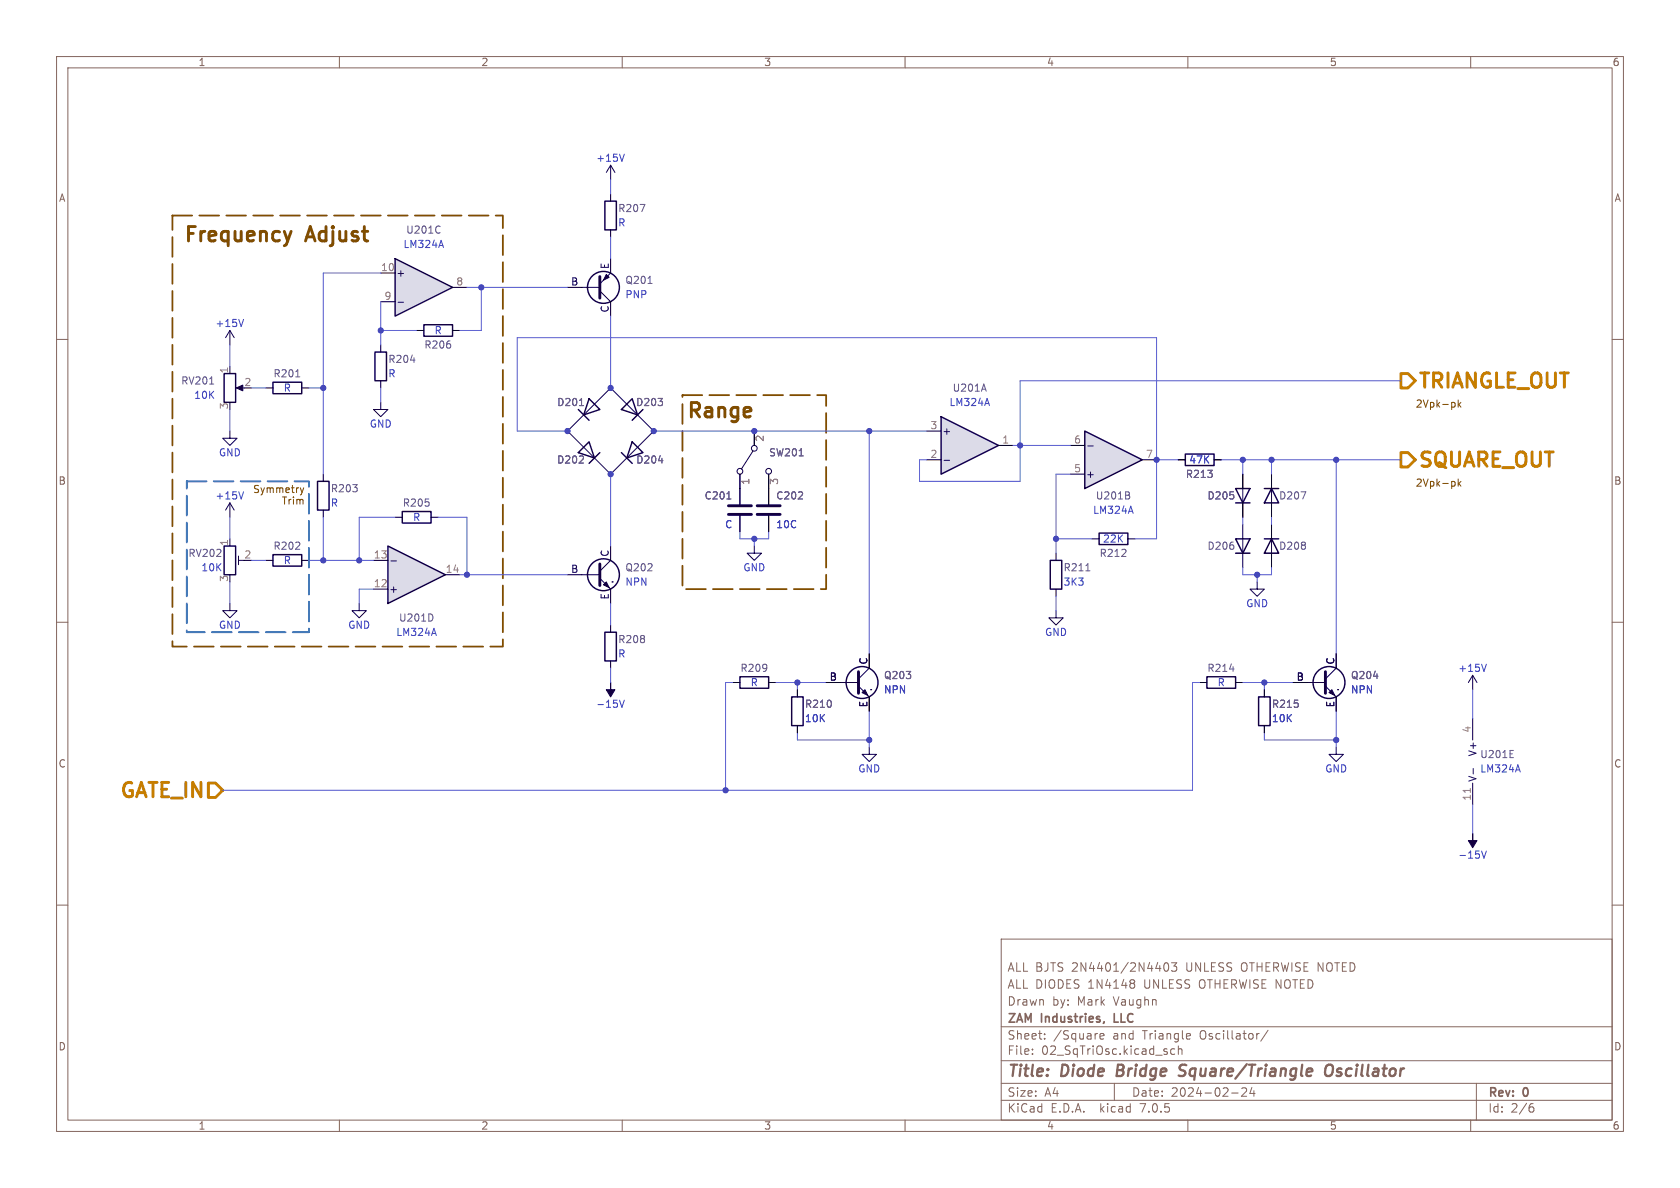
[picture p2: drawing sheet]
<svg xmlns="http://www.w3.org/2000/svg" width="297mm" height="210mm" viewBox="0 0 297 210" stroke-linecap="round" stroke-linejoin="round" font-family="sans-serif">
<g fill="none" stroke="#83655e" stroke-width=".18">
<path d="M10 10h277v190h-277zM12 12h273v186h-273zM60 10v2M110 10v2M160 10v2M210 10v2M260 10v2M10 60h2M285 60h2M10 110h2M285 110h2M10 160h2"/>
<path d="M285 160h2M177 166h108v32h-108zM200 173.2h.3l.3 .3-.3 .3M200 173.8h.3M200.3 173.8l.2 .2 .1 .4-.1 .2-.5 .1M205.9 170.3l.2-.1a.81 .81 0 0 1 .6 .6 .81 .81 0 0 1-.3 .8l-.2 .1a.81 .81 0 0 1-.3-1.4zM207.1 170.2h.9l-.5 .6 .5 .1v.7l-.3 .1h-.4l-.2-.1M60 198v2M110 198v2M160 198v2M177 194.5h108M177 191.5h108"/>
<path d="M177 187.5h108M177 181.5h108M182.5 186.3v.1M182.5 185.5v.1M184.7 183.6v.1M184.7 182.8v.1M194.5 183.2l.7-.1-.1-.3-.4-.1-.2 .2v.7h.6M197 191.5v3M207.7 185.5l-.5-.1-.2 .3v.4l.1 .2h.6M208.3 185.5l.2-.1 .4 .1 .1 .9M208.3 184.9v1.5M210 182.7l.4 .1 .1 .3-.8 .1"/>
<path d="M210 198v2M210.4 183.6l-.4 .1M217.7 193.2h1.2M219.6 192.4h-.1M220.2 192.4l.2 .2-.1 .3-.8 .9h.9M221.3 192.2l-.3 1.1h.9M221.7 192.8v1M222.2 182.7v1M222.6 182.7l-.3 .1-.1 .2M224.2 182.1l-1.3 2M260 198v2M261 191.5v6.5"/>
<path d="M270.5 195.7h.4l.3 .3-.2 .5h-.5M271 195.1l-.5 .1"/>
</g>
<path d="M208.4 190.1l.7 .1M208.8 188.3a.46 .46 0 0 0-.3 .5 .46 .46 0 0 0 .4 .4M231.4 188.9l.5 .1 .1 .4-1 .1M231.8 190.1l-.2 .1M235.3 188.2a.77 .77 0 0 0-1 .7l-.1 .6 .1 .4 .2 .2a.71 .71 0 0 0 .9-.2" fill="none" stroke="#83655e" stroke-width=".4"/>
<path d="M195.2 180.6l-.1 .2" fill="none" stroke="#83655e" stroke-width=".3"/>
<path d="M74.9 57.4h5.1v2h-5.1zM66.3 62.2h2v5.1h-2zM111.8 78.1l1.9 1.9-2.9 1zM109.9 80l1.9 1.9" fill="none" stroke="#130040" stroke-width=".25"/>
<path d="M73.7 58.4h1.2M80 58.4h1.3M67.3 61v1.2M67.3 67.3v1.3M115.6 76.2h.1M107.9 83.8h.1" fill="none" stroke="#010022" stroke-width=".18"/>
<path d="M67.3 71.1v1.3h1.3l-1.3 1.3-1.3-1.3h1.3M115.6 76.2l-7.7 7.6" fill="none" stroke="#130040" stroke-width=".18"/>
<path d="M69.8 45.7l10.2 5.1-10.2 5.1z" fill="#dcdbe8"/>
<path d="M69.8 45.7l10.2 5.1-10.2 5.1zM39.6 66h2.1v5.1h-2.1zM48.3 67.6h5v2h-5zM111.8 70.5l.9 2.8-2.8-.9zM113.7 72.4l-1.9 1.9M106.9 111.8h2.1v5h-2.1z" fill="none" stroke="#130040" stroke-width=".25"/>
<path d="M67.3 48.3h2.5M67.3 53.3h2.5M80 50.8h2.5M40.6 64.8v1.2M47 68.6h1.3M53.3 68.6h1.3M107.9 68.6h.1M115.6 76.2h.1M107.9 110.5v1.3M107.9 116.8v1.3" fill="none" stroke="#010022" stroke-width=".18"/>
<path d="M70.4 53.4h.9" fill="none" stroke="#15005e" stroke-width=".18"/>
<g fill="#130040" stroke="#130040" stroke-width=".18">
<path d="M107.9 120.7v1.2h.8l-.8 1.3-.7-1.3h.7z"/>
<path d="M41.8 68.6l1.1-.5v1z"/>
</g>
<path d="M43.1 56.5l-.5 1.2M109.5 123.8l.4 1.2 .5-1.2" fill="none" stroke="#353dd0" stroke-width=".18"/>
<path d="M40.6 58.4l-.7 1.3M40.6 58.4v2.6M40.6 58.4l.8 1.3M40.6 76.2v1.3h1.3l-1.3 1.2-1.2-1.2h1.2M42.2 68.6h1M107.9 68.6l7.7 7.6" fill="none" stroke="#130040" stroke-width=".18"/>
<path d="M37.1 67.9h.7M52.3 66.6h.7" fill="none" stroke="#655885" stroke-width=".18"/>
<path d="M166.4 73.7l10.1 5-10.1 5.1z" fill="#dcdbe8"/>
<path d="M166.4 73.7l10.1 5-10.1 5.1zM194.3 94.2h5.1v2.1h-5.1zM209.5 80.3h5.1v2h-5.1zM218.4 86.4h2.6l-1.3 2.5zM218.4 88.9h2.6" fill="none" stroke="#130040" stroke-width=".25"/>
<path d="M163.8 76.2h2.6M176.5 78.7h2.6M163.8 81.3h2.6M193 95.3h1.3M199.4 95.3h1.3M208.3 81.3h1.2M214.6 81.3h1.3M219.7 83.8v2.6M219.7 88.9v2.5" fill="none" stroke="#010022" stroke-width=".18"/>
<path d="M166.9 81.4h1" fill="none" stroke="#15005e" stroke-width=".18"/>
<path d="M219.7 86.4v2.5" fill="none" stroke="#130040" stroke-width=".18"/>
<path d="M191.8 76.2l10.1 5.1-10.1 5.1z" fill="#dcdbe8"/>
<path d="M191.8 76.2l10.1 5.1-10.1 5.1zM39.6 96.5h2.1v5.1h-2.1zM48.3 98h5v2.1h-5zM71.1 90.4h5.1v2.1h-5.1zM185.7 99.1h2v5h-2zM218.4 95.3h2.6l-1.3 2.5zM218.4 97.8h2.6M130.8 119.6h5.1v2.1h-5.1zM140 123.2h2v5.1h-2z" fill="none" stroke="#130040" stroke-width=".25"/>
<g fill="none" stroke="#010022" stroke-width=".18">
<path d="M189.2 78.7h2.6M40.6 95.3v1.2M47 99.1h1.3M53.3 99.1h1.3M69.8 91.4h1.3M76.2 91.4h1.3M186.7 97.8v1.3M189.2 83.8h2.6M201.9 81.3h2.6M219.7 92.7v2.6M219.7 97.8v2.5M186.7 104.1v1.3"/>
<path d="M129.5 120.7h1.3M135.9 120.7h1.3M141 121.9v1.3M141 128.3v1.2"/>
</g>
<path d="M192.3 78.8h1" fill="none" stroke="#15005e" stroke-width=".18"/>
<path d="M199.6 87.6l.1 .2-.1 .3M199.6 87.1v.3M192 100.9h.7" fill="none" stroke="#655885" stroke-width=".18"/>
<path d="M40.6 88.9l-.7 1.3M40.6 88.9v2.5M40.6 88.9l.8 1.3M42.2 98.3v1.5M42.2 99.1h1M219.7 95.3v2.5M40.6 106.7v1.3h1.3l-1.3 1.2-1.2-1.2h1.2M186.7 108v1.2h1.3l-1.3 1.3-1.3-1.3h1.3M153.7 132.1v1.3h1.2l-1.2 1.2-1.3-1.2h1.3" fill="none" stroke="#130040" stroke-width=".18"/>
<path d="M43.1 86.9l-.5 1.3" fill="none" stroke="#353dd0" stroke-width=".18"/>
<path d="M68.6 96.5l10.1 5.1-10.1 5.1z" fill="#dcdbe8"/>
<g fill="none" stroke="#130040" stroke-width=".25">
<path d="M106.9 35.6h2.1v5h-2.1zM102.2 72.4l1.9 1.9M104.1 70.5l1.9 1.9-2.8 .9zM56.1 85.1h2.1v5.1h-2.1zM68.6 96.5l10.1 5.1-10.1 5.1zM102.2 80l1.9-1.9 1 2.9zM106 80l-1.9 1.9M223.5 95.3h2.6M223.5 86.4h2.6M224.8 95.3l1.3 2.5h-2.6zM224.8 86.4l1.3 2.5h-2.6zM213.4 119.6h5v2.1h-5z"/>
<path d="M222.5 123.2h2v5.1h-2z"/>
<circle cx="106.7" cy="50.8" r="2.82"/>
<circle cx="106.7" cy="101.6" r="2.82"/>
<circle cx="152.4" cy="120.6" r="2.82"/>
<circle cx="234.9" cy="120.6" r="2.82"/>
</g>
<g fill="none" stroke="#010022" stroke-width=".18">
<path d="M107.9 34.3v1.3M100.3 50.8h2.6M107.9 40.6v1.3M107.9 45.7v2.6M107.9 53.3v2.6M100.3 76.2h.1M107.9 68.6h.1M115.6 76.2h.1M133.3 76.2v2.5M57.1 83.8v1.3M57.1 90.2v1.2M66 99.1h2.6"/>
<path d="M107.9 83.8h.1M107.9 96.5v2.6M130.8 83.8v5.4M130.8 91.2v2.8M135.9 83.8v5.4M135.9 91.2v2.8M208.3 81.3h1.2M214.6 81.3h1.3M219.7 83.8v2.6M219.7 88.9v2.5M224.8 83.8v2.6M224.8 88.9v2.5"/>
<path d="M224.8 92.7v2.6M224.8 97.8v2.5M66 104.1h2.6M78.7 101.6h2.6M100.3 101.6h2.6M107.9 104.1v2.6M153.7 115.6v2.5M236.2 115.6v2.5M141 121.9v1.3M141 128.3v1.2M146 120.7h2.6M153.7 123.2v2.5"/>
<path d="M212.1 120.7h1.3M218.4 120.7h1.3M223.5 121.9v1.3M223.5 128.3v1.2M228.6 120.7h2.5M236.2 123.2v2.5M260.3 127v3.8M260.3 138.4v3.8"/>
</g>
<path d="M69.1 99.2h1M260.4 135.8v1" fill="none" stroke="#15005e" stroke-width=".18"/>
<path d="M114.6 50.1h.7M102.4 71.7h.8M128.5 88.2h.7M141.3 80.6h.7M76.5 108.8v.7M267 133.9h.6M267 132.7h.6" fill="none" stroke="#655885" stroke-width=".18"/>
<g fill="none" stroke="#130040" stroke-width=".18">
<path d="M107.9 29.2l-.7 1.3M107.9 29.2v2.6M107.9 29.2l.8 1.3M102.9 50.8h3.1M106 51.4l1.9 1.9M107.9 48.3l-1.9 1.9M107.9 68.6l-7.6 7.6 7.6 7.6M133.1 79.8l-2 3.1M107.9 99.1l-1.9 1.9M133.3 96.5v1.3h1.3l-1.3 1.3-1.2-1.3h1.2M224.8 86.4v2.5M224.8 95.3v2.5"/>
<path d="M63.5 106.7v1.3h1.3l-1.3 1.2-1.3-1.2h1.3M102.9 101.6h3.1M106 102.2l1.9 1.9M108.2 102.9h.1M153.7 118.1l-1.9 1.9M222.2 102.9v1.2h1.3l-1.3 1.3-1.2-1.3h1.2M236.2 118.1l-1.9 1.9M260.3 119.4l-.7 1.3M260.3 119.4v2.5M260.3 119.4l.8 1.3M148.6 120.7h3.2M151.8 121.3l1.9 1.9"/>
<path d="M153.9 121.9h.1M231.1 120.7h3.2M234.3 121.3l1.9 1.9M236.2 132.1v1.3h1.3l-1.3 1.2-1.3-1.2h1.3M236.5 121.9h.1"/>
<circle cx="133.4" cy="79.2" r=".51"/>
<circle cx="130.8" cy="83.3" r=".51"/>
<circle cx="135.9" cy="83.3" r=".51"/>
</g>
<path d="M106 48.9v3.8M106 99.7v3.8M128.8 90.9h4M128.8 89.4h4M133.9 90.9h4M133.9 89.4h4M151.8 118.7v3.9M234.3 118.7v3.9" fill="none" stroke="#130040" stroke-width=".51"/>
<g fill="#130040" stroke="#130040" stroke-width=".18">
<path d="M106.7 103.4l.5-.5 .5 1z"/>
<path d="M260.3 147.3v1.3h.8l-.8 1.3-.7-1.3h.7z"/>
<path d="M234.9 122.4l.6-.5 .5 1z"/>
<path d="M107.2 48.5l.5 .5-1 .5z"/>
<path d="M152.4 122.4l.5-.5 .5 1z"/>
</g>
<path d="M110.4 27.2l-.5 1.3M262.8 117.4l-.5 1.3M261.9 150.4l.4 1.3 .5-1.3" fill="none" stroke="#353dd0" stroke-width=".18"/>
<path d="M259.9 139.4v.7" fill="none" stroke="#848484" stroke-width=".18"/>
<path d="M247.6 66h1.3l1.3 1.3-1.3 1.3h-1.3zM247.6 80h1.3l1.3 1.3-1.3 1.3h-1.3zM36.8 138.4h1.3l1.3 1.3-1.3 1.3h-1.3z" fill="none" stroke="#c67d00" stroke-width=".51"/>
<path d="M51.5 40.9l-.6 1.7" fill="none" stroke="#804d00" stroke-width=".51"/>
<path d="M257.8 70.7v1.3M257.9 71.5l.4 .5M258.3 71.1l-.5 .5M53.1 86.2l.3 .9M53.4 87.1l-.1 .3M53.7 86.2l-.3 .9M257.8 84.7v1.2M257.9 85.5l.4 .4M258.3 85.1l-.5 .5" fill="none" stroke="#804d00" stroke-width=".18"/>
<path d="M30.5 38.1h58.4v76.2h-58.4v-76.2M120.6 69.9h25.4v34.2h-25.4v-34.2" fill="none" stroke="#804d00" stroke-width=".32" stroke-dasharray="3.5 1.3"/>
<path d="M33 85.1h21.6v26.7h-21.6v-26.7" fill="none" stroke="#008484" stroke-width=".32" stroke-dasharray="3.5 1.3"/>
<g fill="none" stroke="#5256d0" stroke-width=".18">
<path d="M107.9 31.8v2.5M67.3 48.3h-10.2v35.5M67.3 58.4h6.4M67.3 53.3v7.7M82.5 50.8h17.8M85.1 50.8v7.6h-3.8M107.9 41.9v3.8M107.9 55.9v12.7M40.6 61v3.8M40.6 72.4v3.8M44.4 68.6h2.6M54.6 68.6h2.5"/>
<path d="M67.3 68.6v2.5M100.3 76.2h-8.9v-16.5h113.1v35.6h-3.8M115.6 76.2h48.2M153.7 76.2v39.4M179.1 78.7h10.1M247.6 67.3h-67.3v17.8h-17.7v-3.8h1.2M40.6 91.4v3.9M44.4 99.1h2.6M54.6 99.1h11.4M57.1 91.4v7.7M69.8 91.4h-6.3v7.7M77.5 91.4h5v10.2"/>
<path d="M107.9 83.8v12.7M130.8 94v1.3h5.1v-1.3M133.3 95.3v1.2M186.7 95.3h6.3M189.2 83.8h-2.5v14M204.5 81.3h3.8M215.9 81.3h31.7M219.7 81.3v2.5M219.7 91.4v1.3M224.8 81.3v2.5M224.8 91.4v1.3M236.2 81.3v34.3"/>
<path d="M40.6 102.9v3.8M66 104.1h-2.5v2.6M81.3 101.6h19M107.9 106.7v3.8M107.9 118.1v2.6M186.7 105.4v2.6M219.7 100.3v1.3h5.1v-1.3M222.2 101.6v1.3M129.5 120.7h-1.2v19M137.2 120.7h8.8M141 129.5v1.3h12.7M141 120.7v1.2"/>
<path d="M153.7 125.7v6.4M212.1 120.7h-1.3v19h-171.4M219.7 120.7h8.9M223.5 120.7v1.2M223.5 129.5v1.3h12.7M236.2 125.7v6.4M260.3 121.9v5.1M260.3 142.2v5.1"/>
</g>
<g fill="#4026c4" stroke="#4026c4" stroke-width=".18">
<circle cx="67.3" cy="58.4" r=".46"/>
<circle cx="57.1" cy="68.6" r=".46"/>
<circle cx="224.8" cy="81.3" r=".46"/>
<circle cx="186.7" cy="95.3" r=".46"/>
<circle cx="204.5" cy="81.3" r=".46"/>
<circle cx="236.2" cy="81.3" r=".46"/>
<circle cx="180.3" cy="78.7" r=".46"/>
<circle cx="222.2" cy="101.6" r=".46"/>
<circle cx="219.7" cy="81.3" r=".46"/>
<circle cx="82.5" cy="101.6" r=".46"/>
<circle cx="57.1" cy="99.1" r=".46"/>
<circle cx="63.5" cy="99.1" r=".46"/>
<circle cx="236.2" cy="130.8" r=".46"/>
<circle cx="223.5" cy="120.7" r=".46"/>
<circle cx="85.1" cy="50.8" r=".46"/>
<circle cx="107.9" cy="83.8" r=".46"/>
<circle cx="107.9" cy="68.6" r=".46"/>
<circle cx="100.3" cy="76.2" r=".46"/>
<circle cx="115.6" cy="76.2" r=".46"/>
<circle cx="133.3" cy="76.2" r=".46"/>
<circle cx="128.3" cy="139.7" r=".46"/>
<circle cx="133.3" cy="95.3" r=".46"/>
<circle cx="153.7" cy="76.2" r=".46"/>
<circle cx="153.7" cy="130.8" r=".46"/>
<circle cx="141" cy="120.7" r=".46"/>
</g>
<g font-size="3.5" fill="#804d00">
<text x="32.4" y="42.9">Frequency</text>
<text x="54.2" y="42.9">Adjust</text>
<text x="121.3" y="74">Range</text>
</g>
<g font-size="3.5" fill="#c67d00">
<text x="250.6" y="69.2">TRIANGLE_OUT</text>
<text x="250.6" y="83.2">SQUARE_OUT</text>
<text x="20.9" y="141.6">GATE_IN</text>
</g>
<g font-size="2.8" fill="#83655e">
<text x="178" y="190.8">Title:</text>
<text x="187.5" y="190.8">Diode</text>
<text x="197.9" y="190.8">Bridge</text>
<text x="209.5" y="190.8">Square/Triangle</text>
<text x="235.9" y="190.8">Oscillator</text>
</g>
<g font-size="2.1" fill="#83655e">
<text x="178" y="171.9">ALL BJTS 2N4401/2N4403</text>
<text x="209.6" y="171.9">UNLESS OTHERWISE NOTED</text>
<text x="178" y="177.9">Drawn</text>
<text x="178" y="174.9">ALL DIODES 1N4148</text>
<text x="185.9" y="177.9">by:</text>
<text x="190.4" y="177.9">Mark</text>
<text x="196.8" y="177.9">Vaughn</text>
<text x="202.2" y="174.9">UNLESS OTHERWISE NOTED</text>
<text x="178" y="183.9">Sheet:</text>
<text x="178" y="181.1">ZAM</text>
<text x="184" y="181.1">Industries,</text>
<text x="186.2" y="183.9">/Square</text>
<text x="196.7" y="183.9">and</text>
<text x="197.3" y="181.1">LLC</text>
<text x="202" y="183.9">Triangle</text>
<text x="212.1" y="183.9">Oscillator/</text>
<text x="178" y="186.6">File:</text>
<text x="184" y="186.6">02_SqTriOsc.kicad_sch</text>
<text x="178" y="196.8">KiCad</text>
<text x="178" y="194">Size:</text>
<text x="184.6" y="194">A4</text>
<text x="185.7" y="196.8">E.D.A.</text>
<text x="194.4" y="196.8">kicad</text>
<text x="200" y="194">Date:</text>
<text x="201.5" y="196.8">7.0.5</text>
<text x="206.9" y="194">2024-02-24</text>
<text x="263" y="194.2">Rev:</text>
<text x="263" y="196.8">Id:</text>
<text x="267" y="196.8">2/6</text>
<text x="269.2" y="194.2">0</text>
</g>
<g font-size="1.8" fill="#83655e">
<text x="35" y="11.8">1</text>
<text x="85" y="11.8">2</text>
<text x="135" y="11.8">3</text>
<text x="185" y="11.8">4</text>
<text x="235" y="11.8">5</text>
<text x="285" y="11.8">6</text>
<text x="10.4" y="35.8">A</text>
<text x="285.4" y="35.8">A</text>
<text x="10.3" y="85.8">B</text>
<text x="285.3" y="85.8">B</text>
<text x="10.3" y="135.8">C</text>
<text x="285.3" y="135.8">C</text>
<text x="10.3" y="185.8">D</text>
<text x="285.3" y="185.8">D</text>
<text x="35" y="199.8">1</text>
<text x="85" y="199.8">2</text>
<text x="135" y="199.8">3</text>
<text x="185" y="199.8">4</text>
<text x="235" y="199.8">5</text>
<text x="285" y="199.8">6</text>
</g>
<g font-size="1.8" fill="#353dd0">
<text x="105.3" y="28.8">+15V</text>
<text x="109.2" y="40.2">R</text>
<text x="71.3" y="44">LM324A</text>
<text x="110.5" y="52.9">PNP</text>
<text x="38" y="58">+15V</text>
<text x="76.8" y="59.2">R</text>
<text x="34.3" y="70.7">10K</text>
<text x="50.1" y="69.4">R</text>
<text x="68.6" y="66.9">R</text>
<text x="167.8" y="71.9">LM324A</text>
<text x="65.3" y="75.8">GND</text>
<text x="38.6" y="80.8">GND</text>
<text x="210.2" y="82.1">47K</text>
<text x="38" y="88.5">+15V</text>
<text x="58.4" y="89.7">R</text>
<text x="73" y="92.3">R</text>
<text x="128.1" y="93.5">C</text>
<text x="137.2" y="93.5">10C</text>
<text x="193.2" y="91">LM324A</text>
<text x="35.5" y="101.2">10K</text>
<text x="50.1" y="99.9">R</text>
<text x="131.4" y="101.2">GND</text>
<text x="194.9" y="96.1">22K</text>
<text x="110.5" y="103.7">NPN</text>
<text x="188" y="103.7">3K3</text>
<text x="220.3" y="107.5">GND</text>
<text x="38.6" y="111.3">GND</text>
<text x="61.5" y="111.3">GND</text>
<text x="70" y="112.6">LM324A</text>
<text x="184.7" y="112.6">GND</text>
<text x="109.2" y="116.4">R</text>
<text x="257.7" y="118.9">+15V</text>
<text x="105.3" y="125.3">-15V</text>
<text x="132.7" y="121.5">R</text>
<text x="156.2" y="122.7">NPN</text>
<text x="215.2" y="121.5">R</text>
<text x="238.8" y="122.7">NPN</text>
<text x="142.2" y="127.8">10K</text>
<text x="224.8" y="127.8">10K</text>
<text x="151.7" y="136.7">GND</text>
<text x="234.2" y="136.7">GND</text>
<text x="261.6" y="136.7">LM324A</text>
<text x="257.7" y="152">-15V</text>
</g>
<g font-size="1.8" fill="#655885">
<text x="71.8" y="41.5">U201C</text>
<text x="109.2" y="37.7">R207</text>
<text x="110.5" y="50.4">Q201</text>
<text x="68.6" y="64.3">R204</text>
<text x="75" y="61.8">R206</text>
<text x="32" y="68.1">RV201</text>
<text x="48.3" y="66.9">R201</text>
<text x="98.5" y="71.9">D201</text>
<text x="112.4" y="71.9">D203</text>
<text x="168.4" y="69.4">U201A</text>
<text x="98.4" y="82.1">D202</text>
<text x="112.4" y="82.1">D204</text>
<text x="135.9" y="80.8">SW201</text>
<text x="58.4" y="87.2">R203</text>
<text x="71.1" y="89.7">R205</text>
<text x="124.5" y="88.5">C201</text>
<text x="137.2" y="88.5">C202</text>
<text x="193.7" y="88.5">U201B</text>
<text x="209.6" y="84.6">R213</text>
<text x="213.4" y="88.5">D205</text>
<text x="226.1" y="88.5">D207</text>
<text x="33.2" y="98.6">RV202</text>
<text x="48.3" y="97.3">R202</text>
<text x="110.5" y="101.2">Q202</text>
<text x="188" y="101.2">R211</text>
<text x="194.3" y="98.6">R212</text>
<text x="213.4" y="97.3">D206</text>
<text x="226.1" y="97.3">D208</text>
<text x="70.5" y="110">U201D</text>
<text x="109.2" y="113.9">R208</text>
<text x="130.8" y="118.9">R209</text>
<text x="213.4" y="118.9">R214</text>
<text x="142.2" y="125.3">R210</text>
<text x="156.2" y="120.2">Q203</text>
<text x="224.8" y="125.3">R215</text>
<text x="238.8" y="120.2">Q204</text>
<text x="261.6" y="134.2">U201E</text>
</g>
<g font-size="1.8" fill="#15005e">
<text x="107.7" y="47.6" transform="rotate(-90 107.7 47.6)">E</text>
<text x="70" y="49.1">+</text>
<text x="100.9" y="50.5">B</text>
<text x="107.7" y="55.3" transform="rotate(-90 107.7 55.3)">C</text>
<text x="166.5" y="77">+</text>
<text x="191.9" y="84.6">+</text>
<text x="100.9" y="101.3">B</text>
<text x="107.7" y="98.5" transform="rotate(-90 107.7 98.5)">C</text>
<text x="68.7" y="105">+</text>
<text x="107.7" y="106" transform="rotate(-90 107.7 106)">E</text>
<text x="153.4" y="117.5" transform="rotate(-90 153.4 117.5)">C</text>
<text x="236" y="117.5" transform="rotate(-90 236 117.5)">C</text>
<text x="146.6" y="120.4">B</text>
<text x="153.4" y="125.1" transform="rotate(-90 153.4 125.1)">E</text>
<text x="229.2" y="120.4">B</text>
<text x="236" y="125.1" transform="rotate(-90 236 125.1)">E</text>
<text x="261.2" y="133.7" transform="rotate(-90 261.2 133.7)">V+</text>
<text x="261.2" y="138.3" transform="rotate(-90 261.2 138.3)">V-</text>
</g>
<g font-size="1.8" fill="#848484">
<text x="67.3" y="48">10</text>
<text x="67.9" y="53.1">9</text>
<text x="80.6" y="50.5">8</text>
<text x="40.4" y="66.1" transform="rotate(-90 40.4 66.1)">1</text>
<text x="43.1" y="68.3">2</text>
<text x="40.4" y="72.4" transform="rotate(-90 40.4 72.4)">3</text>
<text x="164.4" y="75.9">3</text>
<text x="135.3" y="78.1" transform="rotate(-90 135.3 78.1)">2</text>
<text x="164.4" y="81">2</text>
<text x="177.1" y="78.5">1</text>
<text x="189.8" y="83.6">5</text>
<text x="189.8" y="78.5">6</text>
<text x="202.5" y="81">7</text>
<text x="132.7" y="85.8" transform="rotate(-90 132.7 85.8)">1</text>
<text x="137.8" y="85.8" transform="rotate(-90 137.8 85.8)">3</text>
<text x="40.4" y="96.6" transform="rotate(-90 40.4 96.6)">1</text>
<text x="43.1" y="98.8">2</text>
<text x="66" y="98.8">13</text>
<text x="78.7" y="101.3">14</text>
<text x="40.4" y="102.9" transform="rotate(-90 40.4 102.9)">3</text>
<text x="66" y="103.9">12</text>
<text x="260.1" y="129.6" transform="rotate(-90 260.1 129.6)">4</text>
<text x="260.1" y="141.6" transform="rotate(-90 260.1 141.6)">11</text>
</g>
<g font-size="1.8" fill="#804d00">
<text x="250.2" y="72.1">2Vpk-pk</text>
<text x="44.7" y="87.2">Symmetry</text>
<text x="49.8" y="89.3">Trim</text>
<text x="250.2" y="86.1">2Vpk-pk</text>
</g>
</svg>
